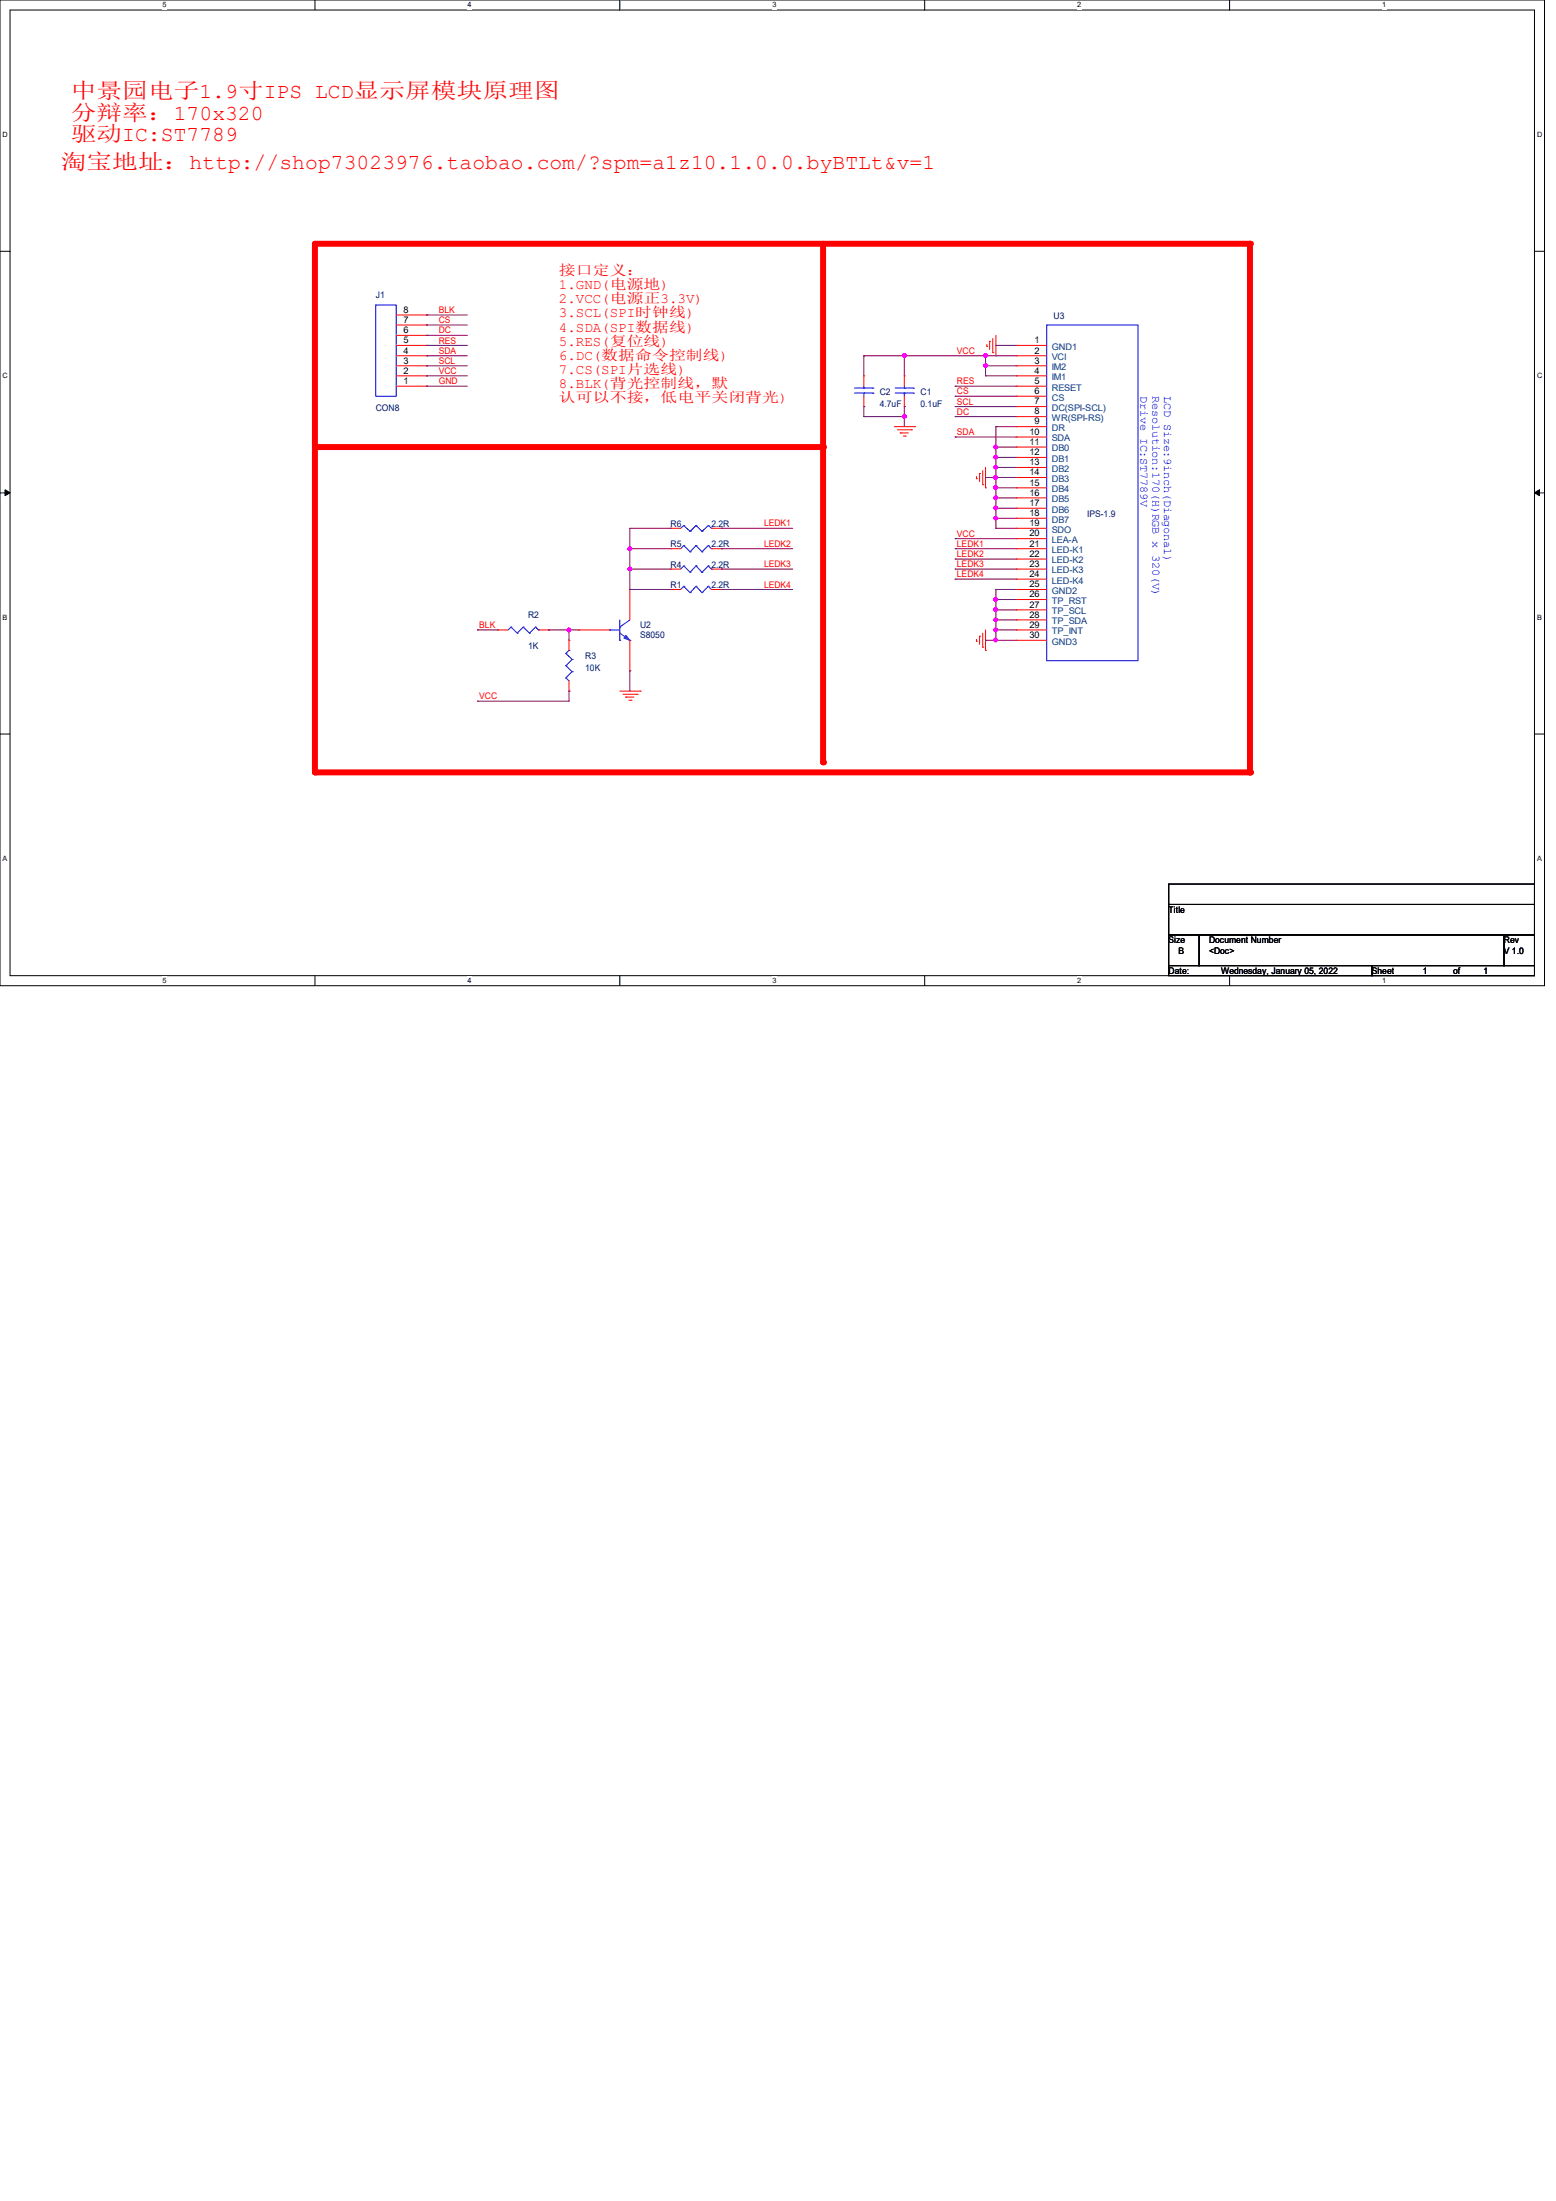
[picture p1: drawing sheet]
<svg xmlns="http://www.w3.org/2000/svg" width="210mm" height="297mm" viewBox="0 0 210 297" stroke-linecap="round" stroke-linejoin="round" font-family="sans-serif">
<path d="M0 0h208.4v133h-208.4zM1.4 1.4h205.7v130.3h-205.7z" fill="none" stroke="#000" stroke-width=".13"/>
<g fill="#fff">
<path d="M21.9 .1h.6v1.1h-.6z"/>
<path d="M21.9 131.8h.6v1.1h-.6z"/>
</g>
<path d="M42.5 0v1.4M42.5 131.7v1.3" fill="none" stroke="#000" stroke-width=".13"/>
<g fill="#fff">
<path d="M63.1 .1h.5v1.1h-.5z"/>
<path d="M63.1 131.8h.5v1.1h-.5z"/>
</g>
<path d="M83.7 0v1.4M83.7 131.7v1.3" fill="none" stroke="#000" stroke-width=".13"/>
<g fill="#fff">
<path d="M104.2 .1h.6v1.1h-.6z"/>
<path d="M104.2 131.8h.6v1.1h-.6z"/>
</g>
<path d="M124.8 0v1.4M124.8 131.7v1.3" fill="none" stroke="#000" stroke-width=".13"/>
<g fill="#fff">
<path d="M145.4 .1h.5v1.1h-.5z"/>
<path d="M145.4 131.8h.5v1.1h-.5z"/>
</g>
<path d="M165.9 0v1.4M165.9 131.7v1.3" fill="none" stroke="#000" stroke-width=".13"/>
<g fill="#fff">
<path d="M186.5 .1h.6v1.1h-.6z"/>
<path d="M186.5 131.8h.6v1.1h-.6z"/>
<path d="M.3 17.6h.8v1.1h-.8z"/>
<path d="M207.4 17.6h.8v1.1h-.8z"/>
<path d="M.3 50.2h.8v1.1h-.8z"/>
<path d="M207.4 50.2h.8v1.1h-.8z"/>
</g>
<path d="M0 33.9h1.4M207.1 33.9h1.3" fill="none" stroke="#000" stroke-width=".13"/>
<g fill="#fff">
<path d="M.3 82.8h.7v1.1h-.7z"/>
<path d="M207.4 82.8h.7v1.1h-.7z"/>
</g>
<path d="M0 66.5h1.4M207.1 66.5h1.3" fill="none" stroke="#000" stroke-width=".13"/>
<path d="M.7 66.1l.7 .4-.7 .4zM207.1 66.5l.7-.4v.8z" fill="#000" stroke="#000" stroke-width=".13"/>
<g fill="#fff">
<path d="M.3 115.3h.7v1.1h-.7z"/>
<path d="M207.4 115.3h.7v1.1h-.7z"/>
</g>
<path d="M0 99.1h1.4M207.1 99.1h1.3" fill="none" stroke="#000" stroke-width=".13"/>
<path d="M42.5 32.9v71.3" fill="none" stroke="#f00" stroke-width=".8"/>
<circle cx="42.5" cy="104.2" r=".4" fill="#f00"/>
<path d="M42.5 32.9h126.2" fill="none" stroke="#f00" stroke-width=".8"/>
<circle cx="168.7" cy="32.9" r=".4" fill="#f00"/>
<path d="M42.5 104.2h126.2" fill="none" stroke="#f00" stroke-width=".8"/>
<circle cx="168.7" cy="104.2" r=".4" fill="#f00"/>
<path d="M168.7 32.9v71.3" fill="none" stroke="#f00" stroke-width=".8"/>
<circle cx="168.7" cy="104.2" r=".4" fill="#f00"/>
<path d="M111.1 32.9v70" fill="none" stroke="#f00" stroke-width=".8"/>
<circle cx="111.1" cy="102.9" r=".4" fill="#f00"/>
<path d="M42.5 60.3h68.6" fill="none" stroke="#f00" stroke-width=".8"/>
<circle cx="111.1" cy="60.3" r=".4" fill="#f00"/>
<g fill="none" stroke="#f00" stroke-width=".13">
<path d="M53.5 46.6h4.1M53.5 48h4.1M53.5 49.4h4.1M53.5 50.7h4.1M53.5 52.1h4.1M53.5 45.3h4.1M53.5 43.9h4.1M53.5 42.5h4.1M57.6 52.1h.1M57.6 50.7h.1M57.6 49.4h.1M57.6 48h.1"/>
<path d="M57.6 46.6h.1M57.6 45.3h.1M57.6 43.9h.1M57.6 42.5h.1M116.6 50.7h.1M116.6 54.9h.1M116.6 50.7v1.4M116.6 53.5v1.4M120.7 57.6h2.7M121.1 58h1.9M121.5 58.4h.1M121.5 58.4h1.1"/>
<path d="M121.9 58.8h.3M122 50.7h.1M122 54.9h.1M122 50.7v1.4M122 53.5v1.4M122.2 58.8h.1M123 58h.1M123.4 57.6h.1M133.2 46.7h.1M133.2 46.5v.2M133.6 46.1h.1M133.6 46.1v1.1"/>
<path d="M134 47.6h.1M134 45.7v1.9M134.4 48h.1M134.4 45.3v2.7M137.2 46.6h.1M137.2 48h.1M137.2 49.4h.1M137.2 50.7h.1M137.2 52.1h.1M137.2 53.5h.1M137.2 54.9h.1M137.2 56.2h.1"/>
<path d="M137.2 57.6h.1M137.2 59h.1M137.2 57.6h4.1M137.2 46.6h4.1M137.2 48h4.1M137.2 49.4h4.1M137.2 50.7h4.1M137.2 52.1h4.1M137.2 53.5h4.1M137.2 54.9h4.1M137.2 56.2h4.1M137.2 59h4.1"/>
<path d="M85 79.5h.1M85 79.5v4.2M90.5 74h.1M90.5 71.3h.1M90.5 79.5h.1M90.5 76.8h.1M90.5 74h1.4M90.5 71.3h1.4M90.5 76.8h1.4M90.5 79.5h1.4M96 74h1.4M96 71.3h1.4"/>
<path d="M96 76.8h1.4M96 79.5h1.4M97.4 74h.1M97.4 71.3h.1M97.4 79.5h.1M97.4 76.8h.1M131.8 64.6h.1M131.8 64.3v.3M132.2 63.9h.1M132.2 63.9v1.1M132.6 65.4h.1M132.6 63.5v1.9"/>
<path d="M133 65.8h.1M133 63.1v2.7M137.2 60.3h.1M137.2 61.7h.1M137.2 63.1h.1M137.2 64.4h.1M137.2 65.8h.1M137.2 67.2h.1M137.2 68.6h.1M137.2 69.9h.1M137.2 71.3h.1M137.2 72.7h.1"/>
<path d="M137.2 74h.1M137.2 75.4h.1M137.2 76.8h.1M137.2 78.1h.1M137.2 79.5h.1M137.2 74h4.1M137.2 71.3h4.1M137.2 60.3h4.1M137.2 61.7h4.1M137.2 63.1h4.1M137.2 64.4h4.1M137.2 65.8h4.1"/>
<path d="M137.2 67.2h4.1M137.2 68.6h4.1M137.2 69.9h4.1M137.2 72.7h4.1M137.2 75.4h4.1M137.2 76.8h4.1M137.2 78.1h4.1M137.2 79.5h4.1M67.2 85h.1M67.2 85h1.4M72.7 85h1.3M74 85h.1"/>
<path d="M76.8 93.3h.1M76.8 86.4h.1M76.8 86.4v1.4M76.8 91.9v1.4M78.1 85h.1M78.1 85h4.2M83.7 93.3h2.7M84.1 93.7h1.9M84.5 94.1h.1M84.5 94.1h1.1M84.9 94.5h.3M85 90.5h.1"/>
<path d="M85 86.4v4.1M85.2 94.5h.1M86 93.7h.1M86.4 93.3h.1M131.8 86.5h.1M131.8 86.3v.2M132.2 85.9h.1M132.2 85.9v1.1M132.6 87.3h.1M132.6 85.4v1.9M133 87.8h.1M133 85v2.8"/>
<path d="M137.2 80.9h.1M137.2 82.3h.1M137.2 83.7h.1M137.2 85h.1M137.2 86.4h.1M137.2 85h4.1M137.2 80.9h4.1M137.2 82.3h4.1M137.2 83.7h4.1M137.2 86.4h4.1"/>
</g>
<path d="M157.7 119.3h49.4v2.7h-49.4zM157.7 122h49.4v4.2h-49.4zM157.7 126.2h4.1v4.1h-4.1zM157.7 130.3h27.5v1.4h-27.5zM161.8 126.2h41.2v4.1h-41.2zM185.2 130.3h21.9v1.4h-21.9zM203 126.2h4.1v4.1h-4.1z" fill="none" stroke="#000" stroke-width=".13"/>
<g fill="none" stroke="#00f" stroke-width=".13">
<path d="M50.7 41.1h2.8v12.4h-2.8zM115.3 53h2.5M115.3 52.4h2.5M116.6 52.4h.1M116.6 53h.1M116.6 52.1v.3M116.6 53v.5M117.8 53h.1M117.8 52.4h.1M120.8 53h2.5M120.8 52.4h2.5M122 52.4h.1"/>
<path d="M122 53h.1M122 52.1v.3M122 53v.5M123.3 53h.1M123.3 52.4h.1M141.3 43.9h12.3v45.3h-12.3zM92.3 73.6h.1M92.3 70.9h.1M92.3 79.1h.1M92.3 76.4h.1M92.3 73.6l-.4 .4M92.3 73.6l.8 .9"/>
<path d="M92.3 70.9l-.4 .4M92.3 70.9l.8 .8M92.3 79.1l-.4 .4M92.3 79.1l.8 .9M92.3 76.4l-.4 .4M92.3 76.4l.8 .8M93.1 74.5h.1M93.1 71.7h.1M93.1 80h.1M93.1 77.2h.1M93.9 73.6h.1M93.9 70.9h.1"/>
<path d="M93.9 79.1h.1M93.9 76.4h.1M93.9 73.6l-.8 .9M93.9 73.6l.8 .9M93.9 70.9l-.8 .8M93.9 70.9l.8 .8M93.9 79.1l-.8 .9M93.9 79.1l.8 .9M93.9 76.4l-.8 .8M93.9 76.4l.8 .8M94.7 74.5h.1M94.7 71.7h.1"/>
<path d="M94.7 80h.1M94.7 77.2h.1M95.6 73.6h.1M95.6 70.9h.1M95.6 79.1h.1M95.6 76.4h.1M95.6 73.6l-.9 .9M95.6 73.6l.4 .4M95.6 70.9l-.9 .8M95.6 70.9l.4 .4M95.6 79.1l-.9 .9M95.6 79.1l.4 .4"/>
<path d="M95.6 76.4l-.9 .8M95.6 76.4l.4 .4M96 74h.1M96 71.3h.1M96 79.5h.1M96 76.8h.1M69 84.6h.1M69 84.6l-.4 .4M69 84.6l.8 .8M69.8 85.4h.1M70.6 84.6h.1M70.6 84.6l-.8 .8"/>
<path d="M70.6 84.6l.9 .8M71.5 85.4h.1M72.3 84.6h.1M72.3 84.6l-.8 .8M72.3 84.6l.4 .4M72.7 85h.1M76.4 91.5h.1M76.4 89.8h.1M76.4 88.2h.1M76.4 91.5l.4 .4M76.4 89.8l.8 .8M76.4 88.2l.8 .8"/>
<path d="M76.8 87.8h.1M76.8 87.8l-.4 .4M77.2 90.6h.1M77.2 89h.1M77.2 90.6l-.8 .9M77.2 89l-.8 .8M82.3 85h.1M82.3 85h1.4M83.7 86.4h.1M83.7 84.6h.1M83.7 83.7v2.7M83.7 85.4l1.3 1"/>
<path d="M85 86.4h.1M85 83.7l-1.3 .9"/>
</g>
<path d="M84.5 85.7l.5 .7-.8-.3z" fill="#00f" stroke="#00f" stroke-width=".13"/>
<g fill="none" stroke="#800040" stroke-width=".13">
<path d="M57.6 43.9h.1M57.6 45.3h.1M57.6 46.6h.1M57.6 48h.1M57.6 49.4h.1M57.6 50.7h.1M57.6 52.1h.1M57.6 42.5h.1M57.6 48h5.5M57.6 43.9h5.5M57.6 45.3h5.5M57.6 46.6h5.5"/>
<path d="M57.6 49.4h5.5M57.6 50.7h5.5M57.6 52.1h5.5M57.6 42.5h5.5M116.6 54.9h.1M116.6 56.2h.1M116.6 48h.1M116.6 48v2.7M116.6 54.9v1.3M116.6 56.2h5.4M116.6 48h20.6M122 54.9h.1"/>
<path d="M122 56.2h.1M122 48h.1M122 48v2.7M122 54.9v2.7M128.9 52.1h.1M128.9 53.5h.1M128.9 54.9h.1M128.9 56.2h.1M128.9 59h.1M128.9 56.2h8.3M128.9 52.1h8.3M128.9 53.5h8.3"/>
<path d="M128.9 54.9h8.3M128.9 59h8.3M133 50.7h.1M133 48h.1M133 49.4h.1M133 49.4h4.2M133 50.7h4.2M133 48v2.7M134.4 46.6h.1M134.4 57.6h.1M134.4 46.6h2.8M134.4 57.6h2.8"/>
<path d="M134.4 57.6v13.7M85 79.5h.1M85 76.8h.1M85 74h.1M85 79.5h5.5M85 74h5.5M85 76.8h5.5M90.5 71.3h.1M90.5 71.3h-5.5v8.2M97.4 79.5h.1M97.4 76.8h.1M97.4 74h.1"/>
<path d="M97.4 71.3h.1M97.4 79.5h9.6M97.4 71.3h9.6M97.4 74h9.6M97.4 76.8h9.6M128.9 72.7h.1M128.9 74h.1M128.9 75.4h.1M128.9 76.8h.1M128.9 78.1h.1M128.9 72.7h8.3M128.9 74h8.3"/>
<path d="M128.9 75.4h8.3M128.9 76.8h8.3M128.9 78.1h8.3M133 64.4h.1M133 64.4h4.2M134.4 71.3h.1M134.4 60.3h.1M134.4 61.7h.1M134.4 63.1h.1M134.4 64.4h.1M134.4 65.8h.1M134.4 67.2h.1"/>
<path d="M134.4 68.6h.1M134.4 69.9h.1M134.4 79.5h.1M134.4 79.5h2.8M134.4 79.5v6.9M134.4 71.3h2.8M134.4 60.3h2.8M134.4 61.7h2.8M134.4 63.1h2.8M134.4 65.8h2.8M134.4 67.2h2.8M134.4 68.6h2.8"/>
<path d="M134.4 69.9h2.8M64.4 85h.1M64.4 94.6h.1M64.4 85h2.8M74 85h.1M74 85h4.1M76.8 85h.1M76.8 93.3h.1M76.8 85v1.4M76.8 93.3v1.3h-12.4M85 90.5h.1M85 90.5v2.8"/>
<path d="M133 86.4h.1M133 86.4h4.2M134.4 80.9h.1M134.4 85h.1M134.4 83.7h.1M134.4 82.3h.1M134.4 86.4h.1M134.4 85h2.8M134.4 83.7h2.8M134.4 82.3h2.8M134.4 80.9h2.8"/>
</g>
<g fill="#f0f" stroke="#f0f" stroke-width=".13">
<circle cx="76.8" cy="85" r=".24"/>
<circle cx="122.1" cy="56.2" r=".24"/>
<circle cx="133" cy="48" r=".25"/>
<circle cx="122" cy="48" r=".25"/>
<circle cx="133" cy="49.4" r=".24"/>
<circle cx="134.4" cy="60.3" r=".25"/>
<circle cx="134.4" cy="63.1" r=".24"/>
<circle cx="134.4" cy="61.7" r=".25"/>
<circle cx="134.4" cy="65.8" r=".25"/>
<circle cx="134.4" cy="68.5" r=".25"/>
<circle cx="134.4" cy="67.2" r=".25"/>
<circle cx="134.4" cy="69.9" r=".24"/>
<circle cx="134.4" cy="64.4" r=".25"/>
<circle cx="85" cy="76.8" r=".24"/>
<circle cx="85" cy="74" r=".25"/>
<circle cx="134.4" cy="82.3" r=".25"/>
<circle cx="134.4" cy="80.9" r=".25"/>
<circle cx="134.4" cy="85" r=".25"/>
<circle cx="134.4" cy="83.6" r=".24"/>
<circle cx="134.4" cy="86.4" r=".25"/>
</g>
<g font-size="2.9" fill="#f00">
<text x="9.6" y="13.2">中景园电子1.9寸IPS LCD显示屏模块原理图</text>
<text x="9.6" y="16.1">分辩率：170x320</text>
<text x="8.2" y="22.9">淘宝地址：http://shop73023976.taobao.com/?spm=a1z10.1.0.0.byBTLt&amp;v=1</text>
<text x="9.6" y="19">驱动IC:ST7789</text>
</g>
<g font-size="1.9" fill="#f00">
<text x="75.4" y="37.1">接口定义：</text>
<text x="75.4" y="39">1.GND(电源地)</text>
<text x="75.4" y="40.9">2.VCC(电源正3.3V)</text>
<text x="75.4" y="42.8">3.SCL(SPI时钟线)</text>
<text x="75.4" y="44.7">4.SDA(SPI数据线)</text>
<text x="75.4" y="46.7">5.RES(复位线)</text>
<text x="75.4" y="48.6">6.DC(数据命令控制线)</text>
<text x="75.4" y="50.5">7.CS(SPI片选线)</text>
<text x="75.4" y="52.4">8.BLK(背光控制线，默</text>
<text x="75.4" y="54.3">认可以不接，低电平关闭背光)</text>
</g>
<g font-size="1.6" fill="#00f">
<text x="153.9" y="53.5" transform="rotate(90 153.9 53.5)">Drive IC:ST7789V</text>
<text x="155.5" y="53.5" transform="rotate(90 155.5 53.5)">Resolution:170(H)RGB x 320(V)</text>
<text x="157.1" y="53.5" transform="rotate(90 157.1 53.5)">LCD Size:9inch(Diagonal)</text>
</g>
<g font-size="1.2" fill="#000080">
<text x="50.7" y="40.2">J1</text>
<text x="142.2" y="43.1">U3</text>
<text x="118.7" y="53.3">C2</text>
<text x="124.2" y="53.3">C1</text>
<text x="50.7" y="55.5">CON8</text>
<text x="118.7" y="54.9">4.7uF</text>
<text x="124.2" y="54.9">0.1uF</text>
<text x="90.5" y="71.1">R6</text>
<text x="96" y="71.1">2.2R</text>
<text x="146.7" y="69.7">IPS-1.9</text>
<text x="90.5" y="73.8">R5</text>
<text x="90.5" y="76.6">R4</text>
<text x="96" y="73.8">2.2R</text>
<text x="96" y="76.6">2.2R</text>
<text x="71.3" y="83.4">R2</text>
<text x="90.5" y="79.3">R1</text>
<text x="96" y="79.3">2.2R</text>
<text x="71.3" y="87.5">1K</text>
<text x="79" y="88.9">R3</text>
<text x="86.4" y="84.8">U2</text>
<text x="86.4" y="86.1">S8050</text>
<text x="79" y="90.6">10K</text>
</g>
<g font-size="1.2">
<text x="54.4" y="47.7">4</text>
<text x="54.4" y="46.3">5</text>
<text x="54.4" y="45">6</text>
<text x="54.4" y="43.6">7</text>
<text x="54.4" y="42.2">8</text>
<text x="139.6" y="46.3">1</text>
<text x="139.6" y="47.7">2</text>
<text x="54.4" y="51.8">1</text>
<text x="54.4" y="50.4">2</text>
<text x="54.4" y="49.1">3</text>
<text x="139.6" y="49.1">3</text>
<text x="139.6" y="50.4">4</text>
<text x="139.6" y="51.8">5</text>
<text x="139.6" y="53.2">6</text>
<text x="138.9" y="58.7">10</text>
<text x="139.6" y="54.6">7</text>
<text x="139.6" y="55.9">8</text>
<text x="139.6" y="57.3">9</text>
<text x="138.9" y="60">11</text>
<text x="138.9" y="61.4">12</text>
<text x="138.9" y="62.8">13</text>
<text x="138.9" y="64.1">14</text>
<text x="138.9" y="65.5">15</text>
<text x="138.9" y="66.9">16</text>
<text x="138.9" y="68.3">17</text>
<text x="138.9" y="69.6">18</text>
<text x="138.9" y="71">19</text>
<text x="138.9" y="72.4">20</text>
<text x="138.9" y="73.7">21</text>
<text x="138.9" y="75.1">22</text>
<text x="138.9" y="76.5">23</text>
<text x="138.9" y="77.9">24</text>
<text x="138.9" y="79.2">25</text>
<text x="138.9" y="80.6">26</text>
<text x="138.9" y="82">27</text>
<text x="138.9" y="83.4">28</text>
<text x="138.9" y="84.7">29</text>
<text x="138.9" y="86.1">30</text>
<text x="157.7" y="123.2">Title</text>
<text x="157.7" y="127.3">Size</text>
<text x="157.7" y="131.4">Date:</text>
<text x="159.1" y="128.7">B</text>
<text x="163.2" y="127.3">Document Number</text>
<text x="163.2" y="128.7">&lt;Doc&gt;</text>
<text x="164.8" y="131.4">Wednesday, January 05, 2022</text>
<text x="185.1" y="131.4">Sheet</text>
<text x="192" y="131.4">1</text>
<text x="196.1" y="131.4">of</text>
<text x="200.2" y="131.4">1</text>
<text x="203" y="127.3">Rev</text>
<text x="203" y="128.7">V 1.0</text>
</g>
<g font-size="1.2" fill="#f00">
<text x="59.2" y="43.6">CS</text>
<text x="59.2" y="45">DC</text>
<text x="59.2" y="46.4">RES</text>
<text x="59.2" y="47.8">SDA</text>
<text x="59.2" y="42.2">BLK</text>
<text x="129.1" y="47.8">VCC</text>
<text x="59.2" y="49.1">SCL</text>
<text x="59.2" y="50.5">VCC</text>
<text x="59.2" y="51.9">GND</text>
<text x="129.1" y="51.9">RES</text>
<text x="129.1" y="53.2">CS</text>
<text x="129.1" y="54.6">SCL</text>
<text x="129.1" y="56">DC</text>
<text x="129.1" y="58.7">SDA</text>
<text x="103.1" y="71">LEDK1</text>
<text x="103.1" y="76.5">LEDK3</text>
<text x="103.1" y="73.8">LEDK2</text>
<text x="129.1" y="72.4">VCC</text>
<text x="129.1" y="73.8">LEDK1</text>
<text x="129.1" y="75.2">LEDK2</text>
<text x="129.1" y="76.5">LEDK3</text>
<text x="129.1" y="77.9">LEDK4</text>
<text x="103.1" y="79.3">LEDK4</text>
<text x="64.7" y="84.8">BLK</text>
<text x="64.7" y="94.4">VCC</text>
</g>
<g font-size="1.2" fill="#004080">
<text x="141.9" y="47.2">GND1</text>
<text x="141.9" y="48.6">VCI</text>
<text x="141.9" y="50">IM2</text>
<text x="141.9" y="51.3">IM1</text>
<text x="141.9" y="52.7">RESET</text>
<text x="141.9" y="54.1">CS</text>
<text x="141.9" y="55.5">DC(SPI-SCL)</text>
<text x="141.9" y="56.8">WR(SPI-RS)</text>
<text x="141.9" y="58.2">DR</text>
<text x="141.9" y="59.6">SDA</text>
<text x="141.9" y="60.9">DB0</text>
<text x="141.9" y="62.3">DB1</text>
<text x="141.9" y="63.7">DB2</text>
<text x="141.9" y="65">DB3</text>
<text x="141.9" y="66.4">DB4</text>
<text x="141.9" y="67.8">DB5</text>
<text x="141.9" y="69.2">DB6</text>
<text x="141.9" y="70.5">DB7</text>
<text x="141.9" y="71.9">SDO</text>
<text x="141.9" y="73.3">LEA-A</text>
<text x="141.9" y="74.6">LED-K1</text>
<text x="141.9" y="76">LED-K2</text>
<text x="141.9" y="77.4">LED-K3</text>
<text x="141.9" y="78.7">LED-K4</text>
<text x="141.9" y="80.1">GND2</text>
<text x="141.9" y="81.5">TP_RST</text>
<text x="141.9" y="82.9">TP_SCL</text>
<text x="141.9" y="84.2">TP_SDA</text>
<text x="141.9" y="85.6">TP_INT</text>
<text x="141.9" y="87">GND3</text>
</g>
<g font-size="1">
<text x="21.9" y="1">5</text>
<text x="63.1" y="1">4</text>
<text x="104.2" y="1">3</text>
<text x="145.4" y="1">2</text>
<text x="186.5" y="1">1</text>
<text x=".3" y="18.5">D</text>
<text x="207.5" y="18.5">D</text>
<text x=".3" y="51">C</text>
<text x="207.5" y="51">C</text>
<text x=".3" y="83.6">B</text>
<text x="207.5" y="83.6">B</text>
<text x=".3" y="116.2">A</text>
<text x="207.5" y="116.2">A</text>
<text x="21.9" y="132.7">5</text>
<text x="63.1" y="132.7">4</text>
<text x="104.2" y="132.7">3</text>
<text x="145.4" y="132.7">2</text>
<text x="186.5" y="132.7">1</text>
</g>
</svg>
